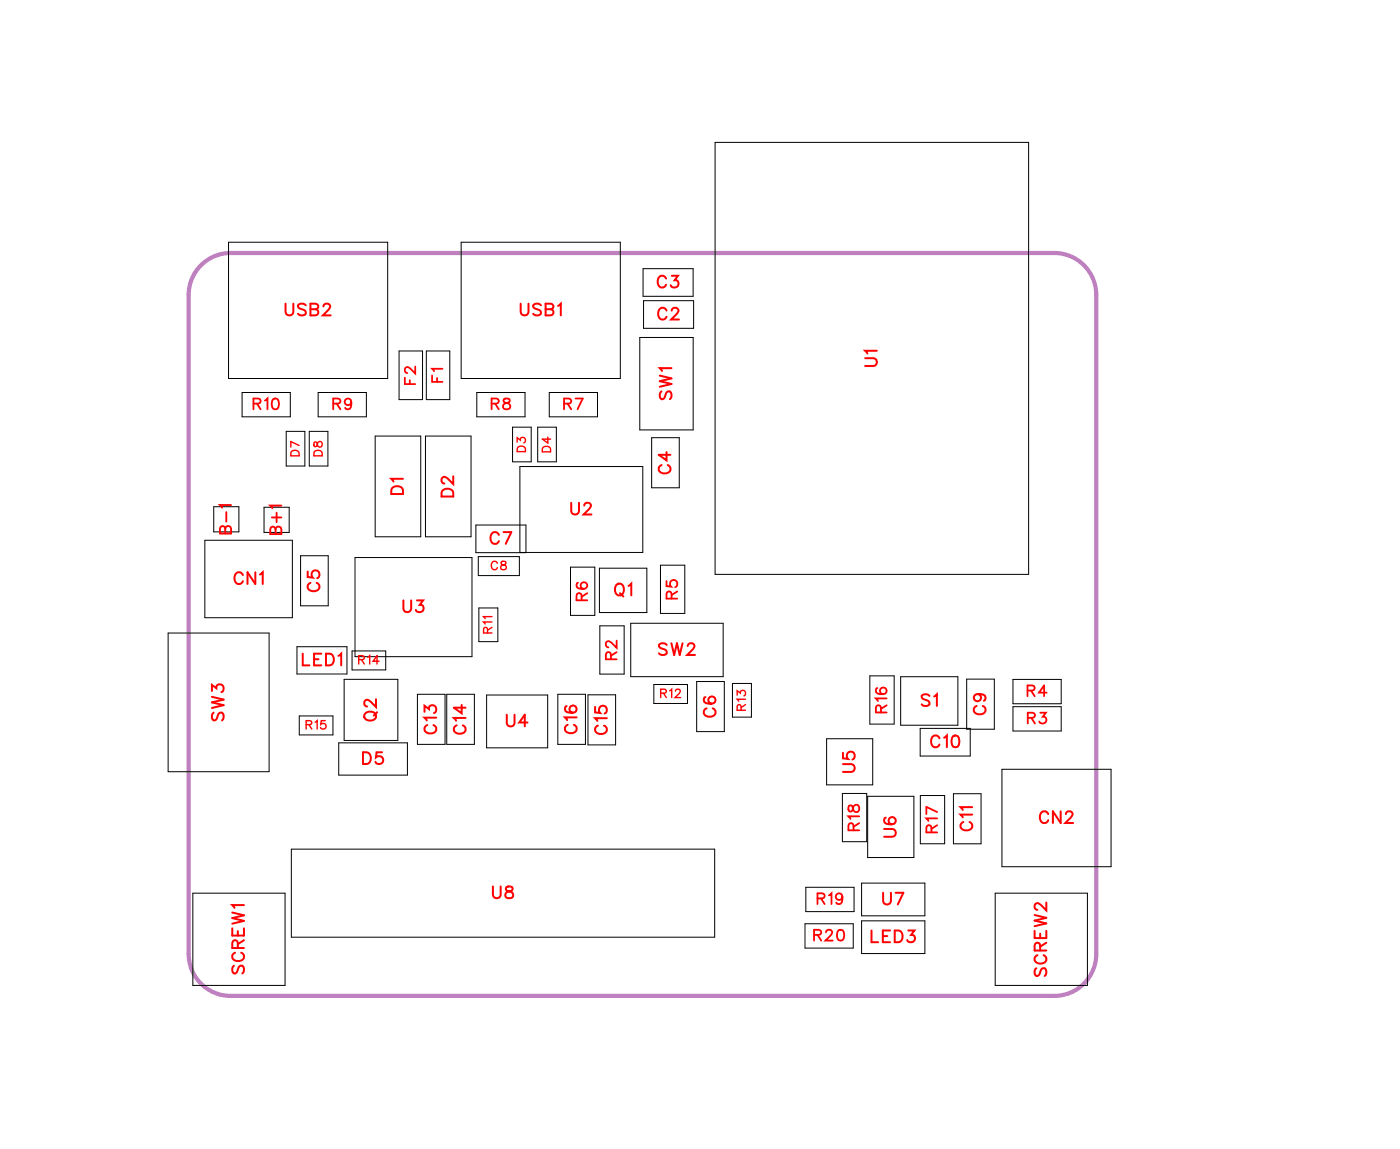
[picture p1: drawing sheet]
<svg xmlns="http://www.w3.org/2000/svg" width="85mm" height="70mm" viewBox="0 0 85 70" stroke-linecap="round" stroke-linejoin="round" font-family="sans-serif">
<path d="M66.4 17.9a2.54 2.54 0 0 0-2.5-2.6h-49.9a2.54 2.54 0 0 0-2.6 2.6v39.9a2.54 2.54 0 0 0 2.6 2.5h49.9a2.54 2.54 0 0 0 2.5-2.5v-39.9" fill="none" stroke="#bf80bf" stroke-width=".25"/>
<g fill="none" stroke="#000" stroke-width=".06">
<path d="M13.8 14.7h9.7v8.2h-9.7zM27.9 14.7h9.7v8.2h-9.7zM39 16.3h3v1.6h-3zM39 18.2h3v1.7h-3zM43.3 8.6h19v26.2h-19zM10.2 38.3h6.1v8.4h-6.1zM12.4 32.7h5.3v4.7h-5.3zM13 30.7h1.5v1.5h-1.5zM14.7 23.8h2.9v1.4h-2.9zM16 30.7h1.5v1.6h-1.5zM17.3 26.1h1.2v2.1h-1.2zM18 39.2h3v1.6h-3z"/>
<path d="M18.2 33.7h1.7v3h-1.7zM18.7 26.1h1.2v2.1h-1.2zM19.3 23.8h2.9v1.4h-2.9zM21.3 39.4h2.1v1.2h-2.1zM21.5 33.8h7.1v6h-7.1zM22.7 26.4h2.8v6.1h-2.8zM24.2 21.3h1.4v2.9h-1.4zM25.8 26.4h2.7v6.1h-2.7zM25.8 21.3h1.5v2.9h-1.5zM28.8 31.8h3.1v1.7h-3.1zM28.9 23.8h2.9v1.4h-2.9zM29 33.7h2.5v1.2h-2.5z"/>
<path d="M29 36.8h1.2v2.1h-1.2zM31.1 25.9h1.1v2.1h-1.1zM31.5 28.3h7.5v5.2h-7.5zM32.6 25.9h1.1v2.1h-1.1zM33.3 23.8h2.9v1.4h-2.9zM34.6 34.4h1.4v2.9h-1.4zM36.3 34.4h2.9v2.7h-2.9zM36.3 37.9h1.5v2.9h-1.5zM38.2 37.8h5.6v3.2h-5.6zM38.8 20.4h3.2v5.6h-3.2zM39.5 26.5h1.7v3h-1.7zM40 34.2h1.5v3h-1.5z"/>
<path d="M11.7 54.1h5.6v5.6h-5.6zM17.7 51.4h25.6v5.4h-25.6zM18.1 43.4h2.1v1.1h-2.1zM20.5 45h4.2v2h-4.2zM20.9 41.2h3.2v3.7h-3.2zM25.3 42.1h1.7v3h-1.7zM27.1 42.1h1.6v3h-1.6zM29.5 42.1h3.7v3.2h-3.7zM33.8 42.1h1.7v3h-1.7zM35.6 42.1h1.7v3h-1.7zM39.6 41.5h2.1v1.1h-2.1zM42.2 41.3h1.7v3h-1.7z"/>
<path d="M44.4 41.4h1.1v2h-1.1zM48.8 56h2.9v1.4h-2.9zM48.8 53.7h3v1.5h-3zM50.1 44.7h2.8v2.8h-2.8zM51 48.1h1.5v2.9h-1.5zM52.2 53.5h3.8v2h-3.8zM52.2 55.8h3.8v2h-3.8zM52.6 48.2h2.8v3.7h-2.8zM52.7 40.9h1.5v3h-1.5zM54.6 41h3.4v2.9h-3.4zM55.8 44.1h3v1.7h-3zM55.8 48.2h1.4v2.9h-1.4z"/>
<path d="M57.8 48.1h1.7v3h-1.7zM58.6 41.1h1.7v3.1h-1.7zM60.3 54.1h5.6v5.6h-5.6zM60.7 46.6h6.6v5.9h-6.6zM61.4 41.2h2.9v1.4h-2.9zM61.4 42.8h2.9v1.5h-2.9z"/>
</g>
<g fill="none" stroke="#f00" stroke-width=".11">
<path d="M13.7 32l-.2-.1h-.1l-.1 .4h.7v-.3l-.1-.1h-.2v.4M13.7 31v.6M14 30.6h-.7l.2 .2M15.4 24.4h.3l.1-.2-.4-.1v.7M15.6 24.4l.2 .4M16.1 24.3l.1-.2v.7M16.5 31.3h.6M16.6 24.2a.32 .32 0 0 1 .3 .2 .32 .32 0 0 1-.2 .4l-.2-.1v-.3zM16.7 32.1l-.1-.2h-.2v.5h.7v-.3l-.2-.2-.2 .1v.4M16.8 31.1v.5M17.1 30.6h-.7l.1 .2M20.2 24.4h.4v-.2l-.4-.1v.7"/>
<path d="M20.4 24.4l.2 .4M21.3 24.4a.2 .2 0 0 1-.3 .1 .2 .2 0 0 1-.1-.3 .2 .2 0 0 1 .4 0v.2a.31 .31 0 0 1-.3 .4l-.1-.1M24.5 22.9v.4h.7M24.8 23v.3M25.2 22.2v.4l-.5-.4-.2 .2 .1 .1 .1 .1M26.2 22.7v.4h.6M26.5 22.9v.2M26.8 22.3h-.6l.1 .2M29.8 24.4h.4v-.2l-.4-.1v.7M30 24.4l.2 .4M30.5 24.2v.2l.4 .2a.22 .22 0 0 1-.2 .2 .22 .22 0 0 1-.2-.2l.4-.3v-.1zM34.2 24.4h.4v-.2l-.4-.1v.7"/>
<path d="M34.4 24.4l.2 .4M34.9 24.1h.4l-.3 .7M35 35.3a.32 .32 0 0 0 .2 .4 .32 .32 0 0 0 .4-.2 .2 .2 0 0 0-.2-.2 .2 .2 0 0 0-.2 .2 .2 .2 0 0 0 .2 .2M35.2 36.4v-.4h-.2l-.1 .4h.7M35.6 35.9l-.4 .2M37 39.9v-.3l-.2-.1-.1 .4h.7M37.4 38.8v.4l-.6-.4-.1 .3 .2 .1M37.4 39.5l-.4 .2M40.4 35.2v.3h.3a.23 .23 0 0 1 0-.3 .23 .23 0 0 1 .3 0 .23 .23 0 0 1-.1 .4M40.7 36.3v-.4h-.3v.4h.6M41 35.8l-.3 .2M49.3 56.6h.4v-.2l-.4-.1v.7"/>
<path d="M49.5 54.4h.4v-.2l-.4-.1v.7M49.5 56.6l.3 .4M49.8 54.4l.2 .4M50.1 56.5l.1-.2 .2 .1-.4 .6h.5M50.2 54.2l.2-.1v.7M50.8 56.4a.32 .32 0 0 1 .4 .2 .32 .32 0 0 1-.2 .4l-.2-.2-.1-.2zM51.1 54.3a.2 .2 0 0 1-.3 .2 .2 .2 0 0 1-.1-.3 .2 .2 0 0 1 .3 0l.1 .1a.31 .31 0 0 1-.3 .5l-.1-.1M51.4 48.8v.3l.2 .1 .2-.4a.22 .22 0 0 1 .3 .2 .22 .22 0 0 1-.3 .2l-.2-.4zM51.7 50.3v-.4h-.2l-.1 .4h.7M52.1 49.4h-.7l.1 .2M52.1 49.9l-.4 .2M53.2 41.7h-.1a.32 .32 0 0 0 .2 .4 .32 .32 0 0 0 .4-.2 .2 .2 0 0 0-.2-.3 .2 .2 0 0 0-.2 .2 .2 .2 0 0 0 .2 .2"/>
<path d="M53.4 43.2v-.4h-.3v.4h.6M53.7 42.3h-.6l.1 .2M53.7 42.7l-.3 .2M56.4 50.4v-.4h-.2l-.1 .4h.7M56.8 49.6h-.7l.2 .1M56.8 50l-.4 .2M56.8 49.2l-.7-.3v.4M62.3 41.8h.3l.1-.2-.4-.1v.7M62.3 43.5h.4v-.3h-.4v.6M62.5 41.8l.2 .4M62.5 43.5l.2 .3M63 43.2h.4l-.2 .2a.22 .22 0 0 1 .2 .4 .22 .22 0 0 1-.4-.1"/>
<path d="M63.4 42h-.4l.3-.5v.7"/>
</g>
<g fill="none" stroke="#f00" stroke-width=".12">
<path d="M17.3 18.4v.5l.2 .2 .2-.1 .1-.6M18.5 18.5l-.1-.1-.3 .1v.2l.4 .2v.1l-.1 .1-.3-.1M18.8 18.7l.5 .1v.2l-.2 .1h-.3v-.7l.5 .1v.2h-.2M19.6 18.6l.1-.2h.2l.1 .1-.1 .3-.3 .3h.4M31.6 18.4v.5l.2 .2 .2-.1v-.6M32.8 18.5l-.2-.1-.3 .1 .1 .2 .4 .2v.1l-.2 .1-.3-.1M33.1 18.7l.4 .1v.2l-.1 .1h-.3v-.7l.4 .1v.2h-.1M33.8 18.5l.2-.1v.7M40.4 16.9a.26 .26 0 0 0-.3-.2 .26 .26 0 0 0-.2 .3v.1a.26 .26 0 0 0 .2 .3 .26 .26 0 0 0 .3-.2M40.4 18.8a.26 .26 0 0 0-.3-.2 .26 .26 0 0 0-.2 .3v.2a.26 .26 0 0 0 .2 .3 .26 .26 0 0 0 .3-.2M40.7 18.8l.1-.2h.2l.1 .2-.1 .2-.3 .4h.4M40.7 16.7h.4l-.2 .3a.24 .24 0 0 1 .2 .4 .25 .25 0 0 1-.5-.1"/>
<path d="M14.7 34.8a.26 .26 0 0 0-.3-.1 .26 .26 0 0 0-.2 .2v.2a.26 .26 0 0 0 .2 .3 .26 .26 0 0 0 .3-.2M15.5 34.7v.7l-.5-.7v.7M15.8 34.8l.1-.1v.7M18.3 39.6v.7h.5M18.6 34.6v.4h.4a.25 .25 0 0 1-.1-.4 .25 .25 0 0 1 .4 .1 .25 .25 0 0 1-.1 .3M18.8 35.3a.26 .26 0 0 0-.2 .3 .26 .26 0 0 0 .3 .2h.2a.26 .26 0 0 0 .3-.2 .26 .26 0 0 0-.2-.3M19 39.9h.3M19.5 39.6h-.5v.7h.5M19.8 39.6h.2a.38 .38 0 0 1 .2 .3 .38 .38 0 0 1-.2 .4h-.2zM20.5 39.7l.2-.1v.7M23.8 29.5h.2h.3l.1 .4h-.7zM24.4 29h-.7l.1 .2"/>
<path d="M24.4 36.4v.5l.2 .2 .3-.1v-.6M25.3 36.4h.3l-.2 .2a.24 .24 0 0 1 .2 .4 .24 .24 0 0 1-.4-.1M26.9 29.7l.1-.1 .4 .1 .1 .4h-.7zM27.5 28.9v.4l-.4-.3-.2-.1-.1 .1v.2l.1 .1M30.2 32.4a.26 .26 0 0 0-.3-.2 .26 .26 0 0 0-.2 .3v.2a.26 .26 0 0 0 .2 .2 .26 .26 0 0 0 .3-.1M30.5 32.2h.5l-.4 .7M34.6 30.5v.5l.2 .2 .3-.1v-.6M35.4 30.6l.1-.1h.2l.1 .1-.1 .2-.3 .4h.4M37.3 35.5l.1-.1a.33 .33 0 0 1 .4 .3 .33 .33 0 0 1-.4 .3l-.1-.2zM37.6 35.9l.2 .2M38.1 35.5l.2-.1v.7M40 22.8l.7 .1-.7 .2 .7 .2-.7 .1"/>
<path d="M40.1 23.7l-.1 .2 .1 .3 .2-.1 .2-.4h.1l.1 .2-.1 .3M40.1 28.2a.26 .26 0 0 0-.2 .3 .26 .26 0 0 0 .3 .2h.2a.26 .26 0 0 0 .2-.2 .26 .26 0 0 0-.1-.3M40.4 27.4v.5l-.5-.3h.7M40.4 39.1l-.2-.1-.3 .1 .1 .1 .4 .3v.1l-.2 .1-.3-.1M40.7 39l.2 .7 .1-.7 .2 .7 .2-.7M40.7 22.3h-.7l.1 .2M41.7 39.1l.1-.1h.1l.2 .1-.1 .2-.4 .4h.5M52.4 21.7h.5l.2 .2-.1 .2-.6 .1M53.1 21.2h-.7l.2 .2M12.8 41.9v-.4l.3 .2a.24 .24 0 0 1 .4-.2 .24 .24 0 0 1-.1 .4M12.8 42.2l.8 .2-.8 .1 .8 .2-.8 .2M12.9 43.2l-.1 .1 .1 .3h.2l.3-.4h.1l.1 .1-.1 .3"/>
<path d="M14.1 56.2v.5h.7v-.5M14.1 55.3l.7 .1-.7 .2 .7 .2-.7 .2M14.2 58.5l-.1 .2 .1 .3 .1-.1 .3-.4h.1l.1 .2-.1 .3M14.2 57.7a.26 .26 0 0 0-.1 .3 .26 .26 0 0 0 .2 .2h.2a.26 .26 0 0 0 .3-.2 .26 .26 0 0 0-.2-.3M14.4 57.4v-.4h-.3v.4h.7M14.4 56.4v.3M14.8 54.8h-.7l.1 .2M14.8 57l-.4 .2M22 45.6h.2a.38 .38 0 0 1 .3 .3 .38 .38 0 0 1-.3 .4h-.2zM22.2 43.2a.35 .35 0 0 1 .4-.1 .35 .35 0 0 1 .2 .4 .33 .33 0 0 1-.5 .1 .33 .33 0 0 1-.1-.4zM22.8 42.4v.4l-.4-.3-.2-.1-.1 .1v.2l.1 .1M22.9 43.1l-.3 .2"/>
<path d="M23.2 45.6h-.4v.3a.25 .25 0 0 1 .4 0 .25 .25 0 0 1-.1 .3 .25 .25 0 0 1-.4-.1M25.7 43.1v-.3l.3 .2a.24 .24 0 0 1 .4-.2 .24 .24 0 0 1-.1 .4M25.9 43.9a.26 .26 0 0 0-.2 .3 .26 .26 0 0 0 .3 .2h.2a.26 .26 0 0 0 .2-.2 .26 .26 0 0 0-.1-.3M26.4 43.5h-.7l.2 .1M27.7 43.9a.26 .26 0 0 0-.2 .3 .26 .26 0 0 0 .3 .2h.1a.26 .26 0 0 0 .3-.2 .26 .26 0 0 0-.2-.3M28 42.7v.5l-.5-.3h.7M28.2 43.5h-.7l.1 .2M29.9 53.7v.5l.2 .2 .2-.1v-.6M30.7 53.7v.2l.3 .1 .1 .2a.24 .24 0 0 1-.2 .2 .24 .24 0 0 1-.3-.2l.5-.3-.1-.2zM30.7 43.3v.5l.2 .2 .2-.1 .1-.6M32 43.8h-.5l.3-.5v.7M34.3 42.8a.35 .35 0 0 0 .2 .4 .35 .35 0 0 0 .4-.2 .22 .22 0 0 0-.2-.3 .22 .22 0 0 0-.2 .2 .22 .22 0 0 0 .2 .3"/>
<path d="M34.4 43.9a.26 .26 0 0 0-.2 .3 .26 .26 0 0 0 .3 .2h.2a.26 .26 0 0 0 .2-.2 .26 .26 0 0 0-.1-.3M34.9 43.5h-.7l.2 .1M36.1 42.8v.4h.3a.25 .25 0 0 1 0-.4 .25 .25 0 0 1 .3 .1 .25 .25 0 0 1-.1 .3M36.2 44a.26 .26 0 0 0-.1 .3 .26 .26 0 0 0 .2 .2h.2a.26 .26 0 0 0 .3-.3 .26 .26 0 0 0-.2-.2M36.8 43.5h-.7l.1 .2M42.8 42.2l-.1 .1a.35 .35 0 0 0 .2 .4 .35 .35 0 0 0 .5-.3 .22 .22 0 0 0-.2-.2 .22 .22 0 0 0-.3 .2 .22 .22 0 0 0 .2 .2M42.8 42.9a.26 .26 0 0 0-.2 .3 .26 .26 0 0 0 .3 .2h.2a.26 .26 0 0 0 .3-.2 .26 .26 0 0 0-.2-.3M51.1 46.3h.5l.2 .2-.1 .2-.6 .1M51.1 45.6v.3l.3 .1a.25 .25 0 0 1 0-.4 .25 .25 0 0 1 .4 0 .25 .25 0 0 1-.1 .4M52.8 56.4v.7h.4M53.5 56.7h.3M53.5 54.1v.5l.2 .2 .3-.1v-.6"/>
<path d="M53.6 50.2h.5l.2 .2-.1 .3h-.6M53.7 49.5l-.1 .1a.35 .35 0 0 0 .3 .4 .35 .35 0 0 0 .4-.3 .22 .22 0 0 0-.2-.2 .22 .22 0 0 0-.3 .2 .22 .22 0 0 0 .2 .2M53.9 56.4h-.4v.7h.4M54.2 56.4h.3a.38 .38 0 0 1 .2 .3 .38 .38 0 0 1-.2 .4h-.3zM54.3 54.1h.4l-.3 .7M55 56.4h.4l-.2 .2a.24 .24 0 0 1 .2 .4 .24 .24 0 0 1-.4-.1M56.3 42.2l-.1-.1-.3 .1v.1l.4 .3v.1l-.1 .1-.3-.1M56.6 42.2l.2-.1v.7M56.9 44.7a.26 .26 0 0 0-.3-.1 .26 .26 0 0 0-.2 .2v.2a.26 .26 0 0 0 .2 .3 .26 .26 0 0 0 .3-.2M57.2 44.7l.2-.1v.7M57.8 44.6h.1a.37 .37 0 0 1 .2 .3 .37 .37 0 0 1-.2 .4 .45 .45 0 0 1-.1-.7zM58.4 49.8a.26 .26 0 0 0-.2 .3 .26 .26 0 0 0 .3 .2h.1a.26 .26 0 0 0 .3-.2 .26 .26 0 0 0-.2-.3"/>
<path d="M58.9 49.3h-.7l.1 .2M58.9 48.9h-.7l.1 .2M59.2 42.8a.26 .26 0 0 0-.2 .3 .26 .26 0 0 0 .3 .2h.2a.26 .26 0 0 0 .2-.2 .26 .26 0 0 0-.1-.3M59.2 42a.22 .22 0 0 1 .2 .3 .22 .22 0 0 1-.3 .1 .22 .22 0 0 1 0-.3l.1-.1a.34 .34 0 0 1 .5 .3l-.1 .1M62.7 56.4v.4h.7v-.4M62.7 55.4l.7 .2-.7 .2 .7 .1-.7 .2M62.8 58.6l-.1 .2 .1 .3h.2l.2-.5h.1l.1 .2-.1 .3M62.9 57.9a.26 .26 0 0 0-.2 .3 .26 .26 0 0 0 .3 .2h.1a.26 .26 0 0 0 .3-.2 .26 .26 0 0 0-.2-.3M63 57.6v-.4l-.2-.1-.1 .5h.7M63 56.6v.2M63.4 54.7v.4l-.3-.3-.3-.1-.1 .1v.2l.2 .1M63.4 57.1l-.4 .2"/>
<path d="M63.5 49.3a.26 .26 0 0 0-.3-.2 .26 .26 0 0 0-.2 .3v.2a.26 .26 0 0 0 .2 .3 .26 .26 0 0 0 .3-.2M64.3 49.1v.8l-.5-.8v.8M64.6 49.3l.1-.2h.2l.1 .2-.1 .2-.3 .4h.4"/>
</g>
<g fill="none" stroke="#f00" stroke-width=".08">
<path d="M17.6 27.4a.28 .28 0 0 1 .5 0v.2h-.5zM18.1 27l-.5-.3v.4M19 27.4a.28 .28 0 0 1 .5 0v.2h-.5zM19 26.8v.2h.2a.21 .21 0 0 1 .1-.2 .21 .21 0 0 1 .2 0v.2a.21 .21 0 0 1-.2 0 .21 .21 0 0 1-.1-.2zM21.7 40l.3-.1 .1-.1-.4-.1v.5M21.9 40l.2 .2M22.3 39.8l.1-.1v.5M29.5 38.3v-.2l-.1-.1-.1 .3h.5M29.8 37.7h-.5l.1 .1M29.8 37.4h-.5l.1 .1M29.8 38l-.3 .2M30.1 34.1a.19 .19 0 0 0-.2-.1 .19 .19 0 0 0-.1 .2v.1a.19 .19 0 0 0 .1 .2 .19 .19 0 0 0 .2-.1"/>
<path d="M30.4 34v.2l.3 .1a.17 .17 0 0 1-.2 .2 .17 .17 0 0 1-.2-.2l.4-.2-.1-.1zM31.3 26.8v-.3l.2 .2a.18 .18 0 0 1 .3-.2 .17 .17 0 0 1-.1 .3M31.4 27.1a.28 .28 0 0 1 .4 .1v.2h-.5zM32.9 27.1a.28 .28 0 0 1 .5 .1v.2h-.5zM33.2 26.5v.3l-.3-.2h.5M18.6 43.9h.2l.1-.2h-.3v.5M18.7 43.9l.2 .3M19.1 43.7h.1v.5M19.7 43.7h-.2l-.1 .2a.18 .18 0 0 1 .3 0 .18 .18 0 0 1 0 .2 .18 .18 0 0 1-.3 0M23 40.1h-.4l.2-.4v.5M40 42h.3l.1-.2-.4-.1v.6M40.2 42l.2 .3"/>
<path d="M40.6 41.8l.1-.1v.6M40.9 41.9l.2-.2 .1 .2-.3 .4h.3M44.7 42.1v-.3l.2 .2a.17 .17 0 0 1 .2-.1 .17 .17 0 0 1 0 .3M44.9 43v-.3h-.1l-.1 .3h.5M45.2 42.4h-.5l.1 .1M45.2 42.7l-.3 .2"/>
</g>
<g font-size="1.2" fill="#fff">
<text x="39.8" y="17.7">C3</text>
<text x="17.2" y="19.4">USB2</text>
<text x="31.5" y="19.4">USB1</text>
<text x="39.8" y="19.6">C2</text>
<text x="53.4" y="22.2" transform="rotate(-90 53.4 22.2)">U1</text>
<text x="24.7" y="30" transform="rotate(-90 24.7 30)">D1</text>
<text x="40.9" y="28.7" transform="rotate(-90 40.9 28.7)">C4</text>
<text x="41" y="24.2" transform="rotate(-90 41 24.2)">SW1</text>
<text x="14.1" y="35.7">CN1</text>
<text x="19.7" y="35.9" transform="rotate(-90 19.7 35.9)">C5</text>
<text x="27.8" y="30.1" transform="rotate(-90 27.8 30.1)">D2</text>
<text x="29.7" y="33.2">C7</text>
<text x="34.6" y="31.5">U2</text>
<text x="18.3" y="40.6">LED1</text>
<text x="24.4" y="37.4">U3</text>
<text x="37.2" y="36.4">Q1</text>
<text x="39.9" y="40">SW2</text>
<text x="13.8" y="43.7" transform="rotate(-90 13.8 43.7)">SW3</text>
<text x="21.9" y="46.6">D5</text>
<text x="23.1" y="43.7" transform="rotate(-90 23.1 43.7)">Q2</text>
<text x="26.7" y="44.5" transform="rotate(-90 26.7 44.5)">C13</text>
<text x="28.5" y="44.5" transform="rotate(-90 28.5 44.5)">C14</text>
<text x="30.6" y="44.3">U4</text>
<text x="35.2" y="44.5" transform="rotate(-90 35.2 44.5)">C16</text>
<text x="37.1" y="44.5" transform="rotate(-90 37.1 44.5)">C15</text>
<text x="43.7" y="43.5" transform="rotate(-90 43.7 43.5)">C6</text>
<text x="52.1" y="46.8" transform="rotate(-90 52.1 46.8)">U5</text>
<text x="55.8" y="43.1">S1</text>
<text x="56.4" y="45.6">C10</text>
<text x="60" y="43.3" transform="rotate(-90 60 43.3)">C9</text>
<text x="54.6" y="50.7" transform="rotate(-90 54.6 50.7)">U6</text>
<text x="59.2" y="50.4" transform="rotate(-90 59.2 50.4)">C11</text>
<text x="63" y="50.2">CN2</text>
<text x="15.1" y="59" transform="rotate(-90 15.1 59)">SCREW1</text>
<text x="29.8" y="54.7">U8</text>
<text x="52.8" y="57.4">LED3</text>
<text x="53.5" y="55.1">U7</text>
<text x="63.7" y="59.2" transform="rotate(-90 63.7 59.2)">SCREW2</text>
</g>
<g font-size="1.1" fill="#fff">
<text x="25.4" y="23.3" transform="rotate(-90 25.4 23.3)">F2</text>
<text x="27.1" y="23.2" transform="rotate(-90 27.1 23.2)">F1</text>
<text x="15.3" y="25.1">R10</text>
<text x="20.1" y="25.1">R9</text>
<text x="29.7" y="25.1">R8</text>
<text x="34.1" y="25.1">R7</text>
<text x="14.3" y="32.4" transform="rotate(-90 14.3 32.4)">B-1</text>
<text x="17.3" y="32.4" transform="rotate(-90 17.3 32.4)">B+1</text>
<text x="35.9" y="36.4" transform="rotate(-90 35.9 36.4)">R6</text>
<text x="37.6" y="40" transform="rotate(-90 37.6 40)">R2</text>
<text x="41.3" y="36.3" transform="rotate(-90 41.3 36.3)">R5</text>
<text x="54" y="43.2" transform="rotate(-90 54 43.2)">R16</text>
<text x="62.2" y="42.4">R4</text>
<text x="62.2" y="44.1">R3</text>
<text x="52.3" y="50.4" transform="rotate(-90 52.3 50.4)">R18</text>
<text x="57.1" y="50.5" transform="rotate(-90 57.1 50.5)">R17</text>
<text x="49.3" y="57.2">R20</text>
<text x="49.5" y="55">R19</text>
</g>
<g font-size=".9" fill="#fff">
<text x="29.7" y="34.7">C8</text>
<text x="21.7" y="40.4">R14</text>
<text x="30" y="38.4" transform="rotate(-90 30 38.4)">R11</text>
<text x="18.5" y="44.4">R15</text>
<text x="40" y="42.5">R12</text>
<text x="45.4" y="43.1" transform="rotate(-90 45.4 43.1)">R13</text>
</g>
<g font-size=".8" fill="#fff">
<text x="18.3" y="27.7" transform="rotate(-90 18.3 27.7)">D7</text>
<text x="19.7" y="27.7" transform="rotate(-90 19.7 27.7)">D8</text>
<text x="32" y="27.4" transform="rotate(-90 32 27.4)">D3</text>
<text x="33.6" y="27.4" transform="rotate(-90 33.6 27.4)">D4</text>
</g>
</svg>
